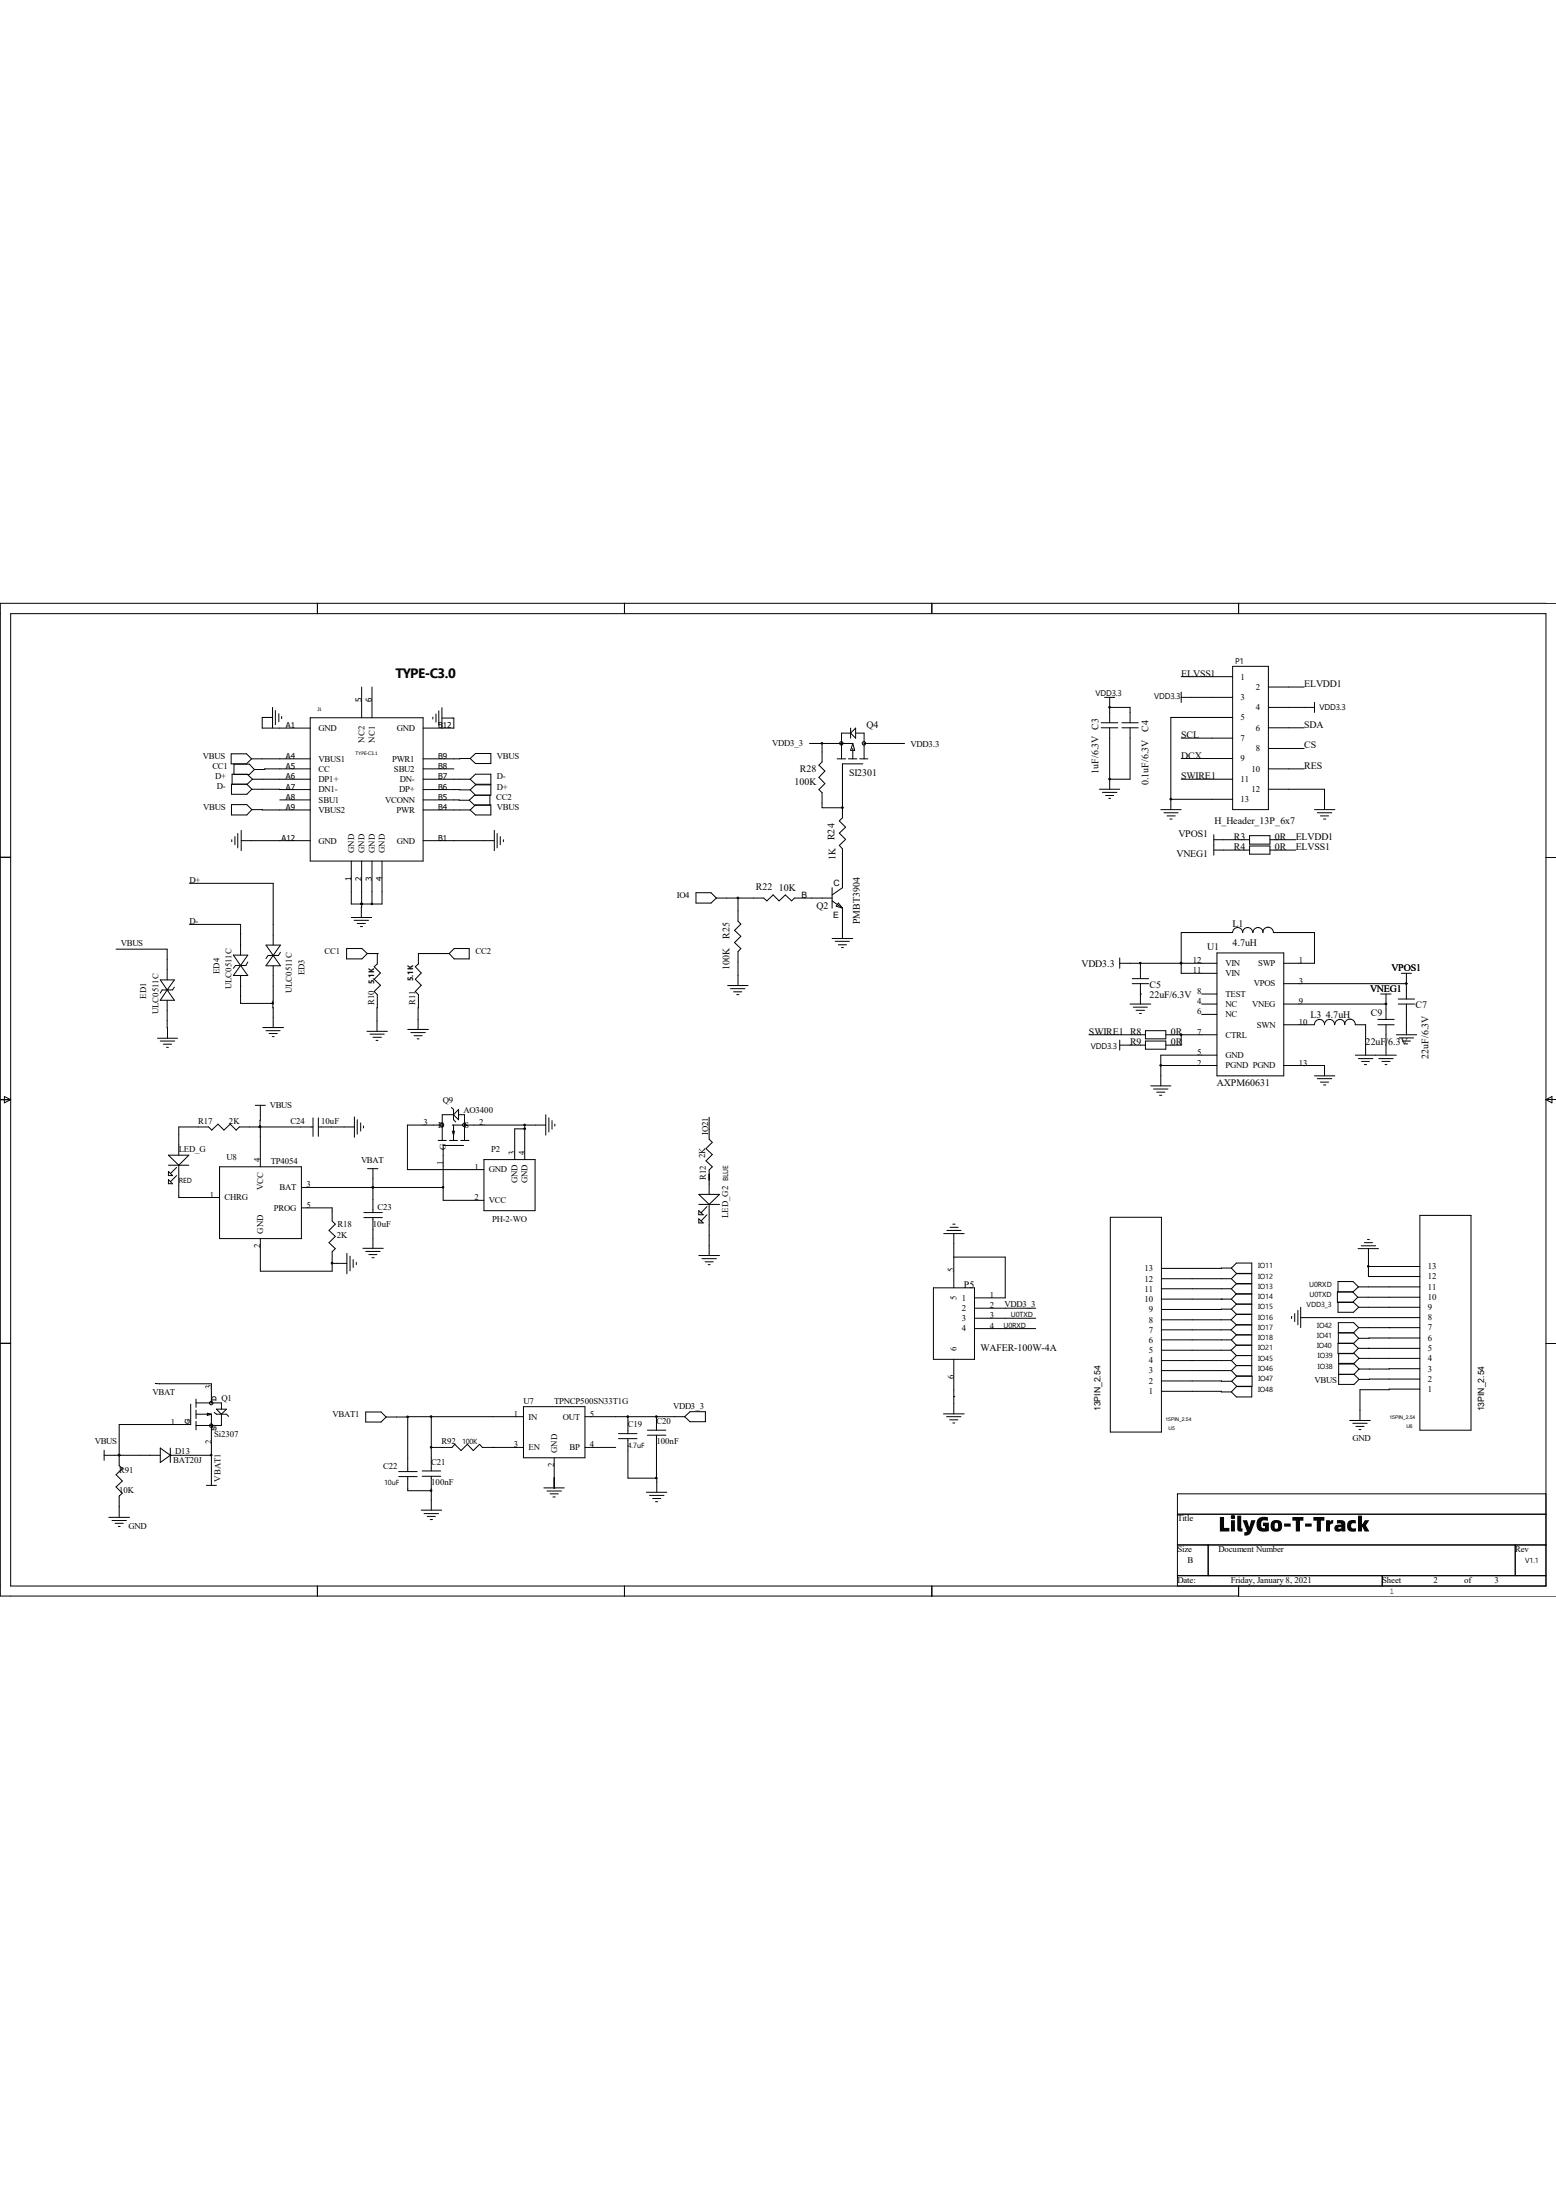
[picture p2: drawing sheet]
<svg xmlns="http://www.w3.org/2000/svg" width="210mm" height="297mm" viewBox="0 0 210 297" stroke-linecap="round" stroke-linejoin="round" font-family="sans-serif">
<g fill="none" stroke="#000" stroke-width=".13">
<path d="M1.4 82.8h207.3v131.3h-207.3zM36.8 96.9h-1.4v1.4h6.5M36.8 95.5v2.8M37.2 95.9v1.9M37.6 96.4v1.1M38 96.7v.3M41.9 96.9h15.2v19.3h-15.2zM42.8 81.4v1.4M48.8 92.8v4.1M50.2 92.8v4.1M58.4 96.8v.3M58.8 96.4v1.1"/>
<path d="M59.2 96v1.9M59.6 96.9h1.7v1.4h-4.2M59.6 95.5v2.8M84.3 81.4v1.4M114.8 99h-1.2v3.4M114.8 98.3v1.4M114.8 99l.7-.7v1.4zM115.5 99h1.1v3.4M125.8 81.4v1.4M148.6 98.3h2.3M148.6 97.6h2.3M149.1 94.1h1.4"/>
<path d="M149.8 95.5h.1M149.8 95.5h2.7v2.1M149.8 94.1v3.5M149.8 98.3v8.3M151.4 98.3h2.2M151.4 97.6h2.2M152.5 98.3v6.9h-2.7M159.4 91.4h7M159.4 94.1h7M159.4 99.7h7M159.4 93.4v1.4M166.4 90h4.8v19.3h-4.8z"/>
<path d="M166.4 96.9h-8.4v12.4M167.2 81.4v1.4M171.2 92.8h4.8M171.2 95.5h6.2M171.2 98.3h4.8M177.4 94.8v1.4M210 81.4h-210v134.1h210M0 115.7h1.4M25.6 119.3h11.3v8.3M31.2 101.8h2.1l.7 .6-.7 .7h-2.1zM31.2 108.6h2.1l.7 .7-.7 .7h-2.1zM31.3 113.4v.2"/>
<path d="M31.6 103.2h2.1l.6 .7-.6 .7h-2.1zM31.7 112.9v1.1M32.1 112.5v2M32.6 113.5h9.3M32.6 112.1v2.8M33.3 105.9l.7 .7M34 102.4h7.9M34 109.3h7.9M34 106.6h7.9M34.1 105.2h7.8M34.1 105.2l-.7 .7h-2.2v1.3h2.1l.7-.6M34.1 105.2l-.7-.7h-2.1v1.4"/>
<path d="M37.8 108h4.1M41.9 103.8h-6.2v.1h-1.4M47.4 116.2v5.8h4.2v-5.8M48.8 116.2v7.7M50.2 116.2v5.8M57.1 103.8h4.2M57.1 105.2h6.4M57.1 106.6h6.4M57.1 108h6.2M57.1 109.3h6.4M57.1 113.5h9.6M63.5 102.4h-6.4"/>
<path d="M63.5 105.2l.7-.7h2.1v1.4h-2.1zM63.5 102.4l.7-.7h2.1v1.4h-2.1zM63.5 106.6l.7-.6h2.1v1.4h-2.2l-.8 .6M63.5 109.3l.7-.6h2.1v1.3h-2.1zM63.5 106.6l.7 .8M66.1 107.4v1.3h-2l-.8-.7M66.7 112.1v2.8M67.1 112.5v2M67.5 112.9v1.1M67.9 113.4v.2M109.3 100.4h5.8M111 100.4h.1"/>
<path d="M111 100.4v2.5l-.5 .4 .8 .8-.8 .8 .8 .9-.8 .8 .5 .4v2.1h2.7M112.3 119.8v2.8M113 102.4h1.1M113.7 109.1h.1M114.5 102.4h1.2M115.1 101v1.4M115.1 100.4l.3 .9h-.6zM116 102.4h1.1M116.5 103.1h-2.8v7.3l-.4 .4 .8 .9-.8 .8 .8 .8-.8 .8 .4 .5v5.2l-1.4 1M116.6 100.4h5.5M148.4 106.6h2.7M148.8 107h1.9"/>
<path d="M149.2 107.4h1.1M149.6 107.8h.3M149.8 105.2h.1M156.7 109.3h2.7M157.1 109.7h1.9M157.5 110.2h1.1M157.9 110.6h.3M158 107.9h.1M158 107.9h8.4M159.4 102.4h7M159.4 105.2h7M163.8 113.4h4.9"/>
<path d="M163.8 114.8h4.9M163.8 112.7v2.7M168.7 112.8h2.7v1.2h-2.7zM168.7 114.2h2.7v1.1h-2.7zM171.2 101h4.8M171.2 103.8h4.8M171.2 106.6h7.6v2.7M171.4 113.4h3.5M171.4 114.8h3.5M177.4 109.3h2.8M177.8 109.7h1.9M178.2 110.2h1.1"/>
<path d="M178.6 110.6h.3M208.7 115.7h1.3M15.7 128.1h6.9v4.2M21.6 132.3h1.9l-.9 1.3zM22.6 133.6h.1M22.6 135v5.2M22.6 133.6l.9 1.4h-1.9zM23.5 133.3l-.2 .3h-1.4l-.3 .5M25.6 124.8h6.9v4.1M31.5 128.9h1.9l-.9 1.4zM32.5 130.3h.1M32.5 131.7v3.8h4.3"/>
<path d="M32.5 130.3l.9 1.4h-1.9zM33.4 129.9l-.2 .4h-1.4l-.3 .4M35.5 138.7h2.8M35.9 139.1h1.9M35.9 127.6l1.9 2.8h-1.9l1.9-2.8zM36.3 139.5h1.1M36.7 140h.3M36.9 129h.1M36.9 130.4v8.3M37.8 128.6l-.2 .4h-1.4l-.3 .4M46.8 128.1h2.1l.7 .6-.7 .8h-2.1zM47.4 123.9h2.8"/>
<path d="M47.8 124.2h1.9M48.2 124.7h1.1M48.6 125.1h.3M48.8 122h.1M49.5 139.2h2.8M49.6 128.7h1.3M50 139.6h1.9M50.9 128.7h.1M50.9 128.7v1.4l-.4 .4 .9 .9-.9 .8 .9 .8-.9 .9 .4 .4v4.9M55 139h2.8M55.5 139.4h1.9M55.9 139.8h1.1"/>
<path d="M60.6 128.7h-4.1v1.4l-.5 .4 .9 .9-.9 .8 .9 .8-.9 .9 .5 .4-.1 4.7M61.3 128.1h2v1.4h-2l-.7-.8zM93.9 120.5h2.1l.7 .7-.7 .7h-2.1zM96.7 121.2h6.4l.4 .4 .9-.8 .8 .8 .8-.8 .8 .8 .4-.4h5.1M98.2 133.1h2.8M98.6 133.5h1.9M99 133.9h1.1M99.4 134.3h.3M99.6 121.2v3.2l.4 .4-.9 .8 .9 .8-.9 .9 .9 .8-.4 .4v4.6M112.3 121.6l1.4 1M112.3 126.7h2.8M112.7 127.1h1.9"/>
<path d="M113.2 121.9l.5 .7-.8-.3zM113.2 127.6h1.1M113.6 127.9h.2M113.7 122.6v4.1M147 139.7h7.6M151.1 130h13.2M151.1 129.3v1.4M152.5 135.6h2.8M152.8 132.8h2.2M152.8 132.1h2.2M153 136h1.9M153.3 136.4h1.2"/>
<path d="M153.8 136.8h.3M153.9 134.2h.1M153.9 130v2.1M153.9 132.8v2.8M154.6 139.1h2.8v1.2h-2.8zM157.4 139.7h6.9M159.4 130h.1M159.4 139.7v1.4h-2M162.2 135.6h2.1M162.2 136.9h2.1M162.2 134.2h2.1M164.3 128.7h9v16.5h-9z"/>
<path d="M169.1 125.9a.68 .68 0 0 0-.7-.7 .68 .68 0 0 0-.7 .7 .68 .68 0 0 0-.7-.7 .68 .68 0 0 0-.6 .7h-7v5.5h4.9M169.1 125.9a.68 .68 0 0 1 .7-.7 .68 .68 0 0 1 .7 .7M171.2 125.2a.72 .72 0 0 1 .7 .7h5.5v4.1h-4.1M171.2 125.2a.63 .63 0 0 0-.8 .7M173.3 132.8h16.5M173.3 135.6h13.8M173.3 138.3h4.1M177.4 138.3a.68 .68 0 0 1 .7-.7 .68 .68 0 0 1 .7 .7M178.8 138.3a.68 .68 0 0 1 .7-.7 .68 .68 0 0 1 .6 .7M180.2 138.3a.68 .68 0 0 1 .7-.7 .68 .68 0 0 1 .6 .7M182.2 137.6a.72 .72 0 0 1 .7 .7h1.4v4.2M182.2 137.6a.63 .63 0 0 0-.7 .7"/>
<path d="M186 138.3h2.2M186 137.6h2.2M186.4 134.2h1.3M187.1 135.6h.1M187.1 134.2v3.4M187.1 138.3v4.2M188.5 139.7h2.7M188.7 135.6h2.2M188.7 134.9h2.2M189.1 131.4h1.4M189.8 132.8h.1M189.8 131.4v3.5"/>
<path d="M189.8 135.6v4.1M0 148.5h1.4M.6 148l.8 .5-.8 .4zM21.3 140.2h2.7M21.6 140.5h2M22.1 141h1.1M22.5 141.4h.2M22.7 156h2.8l-1.4 1.3zM22.7 158.2l.6 .5h-.6zM22.7 159.3l.6 .5h-.6zM22.7 157.3h2.8M23.8 157.6l-.8 .8"/>
<path d="M23.8 158.7l-.8 .8M24.1 157.3v4.4h5.5M29.6 157.5h11.1v9.7h-11.1zM34.5 149.2h1.3M35.1 152.1h.1M35.1 152v5.5M35.1 149.2v2.9M42.2 152.1h-9.9l-.4 .5-.8-.8-.9 .8-.8-.8-.8 .8-.4-.5h-4.1v3.9M42.2 150.9v2.5M43 152.1h4.8M43 150.9v2.5M47.8 150.8v2.7"/>
<path d="M48.2 151.2v1.9M48.7 151.6v1.1M49.1 152v.3M49.6 157.8h1.4M50.3 157.8v5.9M50.3 140h1.2M50.8 140.5h.2M56.3 140.3h.3M59.1 154h1.1M59.7 151.9h-4.7v6h10.3M60.7 154h1.1M60.9 149.5l.3 .3v1.4l.3 .3"/>
<path d="M61 151.9h1.6M61 152.7l.2 .5 .1-.5M61.2 151.9v2.1M61.2 150.5h-1.5v3.5M61.9 150.5h.8v3.5M61.9 149.8v1.4l-.7-.7zM62.2 154h1.1M62.6 154.6h-2.8v7.5h5.5M62.7 151.9h11M65.3 156.5h6.9v6.9h-6.9zM70.8 152.4h.1M70.8 152.4h-1.3v4.1"/>
<path d="M70.8 151.9v4.6M73.7 150.5v2.7M74.1 150.9v1.9M74.5 151.3v1.1M74.9 151.8v.2M95.7 150.8v3l.4 .4-.8 .9 .8 .8-.8 .8 .8 .8-.4 .4v3.3M151.1 141.1h3.5M151.1 140.4v1.4M154.6 140.5h2.8v1.1h-2.8zM155.3 146.6h2.7M155.7 147h1.9M156.1 147.4h1.1"/>
<path d="M156.5 147.9h.3M156.7 143.8h7.6M164.3 142.5h-7.6v4.1M173.3 143.8h5.5v1.4M177.4 145.2h2.8M177.8 145.6h1.9M178.2 146.1h1.1M178.6 146.5h.3M182.9 142.5h5.6M183.3 142.9h2M183.8 143.3h1M184.1 143.7h.3"/>
<path d="M186.1 142.9h1.9M186.5 143.3h1.1M186.9 143.7h.3M188.8 140.1h2M189.3 140.5h1.1M189.7 140.9h.3M208.7 148.5h1.3M208.7 148.5l.8-.5v.9zM40.7 163.1h4.1v1.7l.5 .5-.9 .8 .9 .8-.9 .9 .9 .8-.5 .4v2.6h-9.7v-4.4M40.7 160.3h19.1M44.8 170.6h2M46.8 169.2v2.8"/>
<path d="M47.2 169.6v2M47.7 170.1v1M48.1 170.4v.3M49 168.5h2.7M49.1 163.7h2.5M49.1 164.4h2.5M49.4 169h1.9M49.8 169.4h1.1M50.2 169.8h.3M50.3 160.3h.1M50.3 164.4v4.1M94.3 161.2h2.8l-1.4 1.4z"/>
<path d="M94.3 163.4l.6 .6h-.6zM94.3 164.5l.6 .6h-.6zM94.3 162.6h2.8M94.3 169.5h2.8M94.7 169.9h2M95.2 170.3h1.1M95.4 162.9l-.8 .8M95.4 164l-.8 .8M95.6 170.7h.2M95.7 162.6v6.9M126 173.9h5.5v9.6h-5.5zM127.4 166.5h2.7"/>
<path d="M127.8 166.1h1.9M128.2 165.7h1.1M128.6 165.3h.3M128.7 169.7h7v5.5h-4.2M128.7 166.5v7.4M131.5 176.6h8.3M131.5 178h8.3M131.5 179.4h8.3M149.9 164.3h6.9v29h-6.9zM156.8 179.5h9.4M156.8 178.2h9.4M156.8 175.4h9.4"/>
<path d="M156.8 174h9.4M156.8 172.6h9.4M164.8 175.4h.1M166.2 178.2l.7-.7h2.1v8.3h-2.1l-.7-.8M166.2 178.2l.7 .7M166.2 179.5l.7 .7M166.2 176.7l-9.4 .1M166.2 171.2h-9.4M166.2 172.6l.7-.6h2.1v5.4h-2.1l-.7-.7M166.2 172.6l.7 .7M166.2 174l.7 .7h2.1M166.2 175.4l.7 .7"/>
<path d="M166.9 170.5h2.1v1.4h-2.1l-.7-.7zM166.9 173.3h2.1M166.9 173.3l-.7 .7M166.9 176.1h2.1M166.9 176.1l-.7 .6M166.9 178.9h2.1M166.9 178.9l-.7 .6M169 174.7h-2.1l-.7 .7M174.3 177.7v.3M174.8 177.3v1.1M175.2 176.9v2M175.6 177.9h16"/>
<path d="M175.6 176.5v2.7M180.6 175.8v1.4h2.1l.7-.7M180.6 178.6h2.1l.7 .6-.7 .7h-2.1zM182.6 174.4l.7 .7M183.3 175.1h8.3M183.3 175.1l-.7 .7M183.3 168.6h2.8M183.3 173.7h8.3M183.3 173.7l-.7 .7h-2.1v1.4h2.2l.7 .7M183.3 173.7l-.7-.7h-2v1.4M183.4 179.2h8.2M183.4 176.5h8.2"/>
<path d="M183.7 168.2h2M184.1 167.8h1.2M184.6 167.3h.2M184.7 168.6v3.7h6.9M184.7 171h6.9M187.5 179.2h.1M191.6 164.1h6.9v29h-6.9zM0 181.4h1.4M14.1 196.5h7.5M14.1 195.8v1.3M16.1 196.5h.1M21 186.8h7.5v2.6"/>
<path d="M21.6 195.5l1.4 1-1.4 .9zM23 196.5h.1M23 195.5v1.9M23 196.5h5.5M25.7 189.6v2.7h-9.6v5.6l.4 .3-.8 .9 .8 .8-.8 .8 .8 .9-.4 .4v2.9M26.5 190.9h2M26.5 188.9v1.1M26.5 190.4v1.1M26.5 191.9v1.1M26.5 189.4h3.4v.8M28 190.8l.5 .1-.5 .2zM28.5 190.9v9.6"/>
<path d="M28.9 190.7l.3 .2h1.4l.3 .3M29.2 190.2h1.4l-.7 .7zM29.9 190.9v1.5h-3.4M49.4 190.6h2l.7 .7-.7 .7h-2zM52.1 191.3h2.9M53.8 198.7h2.5M53.8 199.3h2.5M55 199.3v2h3.2M57 198.6h2.5M57 199.3h2.5M58.2 191.3v7.3M58.2 199.3v4.6"/>
<path d="M58.2 195.4h2.8l.4-.4 .8 .8 .9-.8 .8 .8 .8-.8 .4 .4h5.6M66.5 195.4h.1M70.7 189.9h8.3v6.9h-8.3zM70.7 191.3h-15.7v7.4M74.8 196.8v4.2M79 195.4h4.1M79 191.3h13.4M83.5 193.5h2.5M83.5 194.2h2.5M84.8 191.3v2.2M84.8 194.2v5.4h3.8v1.9M87.4 193.1h2.5"/>
<path d="M87.4 193.8h2.5M88.6 191.3h.1M88.6 191.3v1.8M88.6 193.8v5.8M92.4 191.3l.7-.7h2.1v1.3h-2.1zM127.3 190.9h2.8M127.8 191.3h1.9M128.2 191.7h1.1M128.6 192.1h.3M128.7 188.6h.1M128.7 183.5v7.4M156.8 187.8h8v.1h1.4"/>
<path d="M156.8 186.4l9.4 .1M156.8 185h9.4M156.8 183.7h9.4M156.8 182.3h9.4M156.8 180.9h9.4M166.2 182.3l.7 .7M166.2 180.9l.7 .7M166.2 183.7l.7 .7M166.9 187.2h2.1v1.4h-2.1l-.7-.7zM166.9 180.2h2.1M166.9 181.6h2.1M166.9 180.2l-.7 .7"/>
<path d="M166.9 183h2.1M166.9 181.6l-.7 .7M166.9 184.4h2.1M166.9 183l-.7 .7M166.9 184.4l-.7 .6M166.9 185.8h2.1v1.4h-2.1l-.7-.7zM180.7 182.7h2.1l.6 .7-.6 .7h-2.1zM180.7 185.5h2.1M182.2 191.8h2.8M182.6 192.2h1.9M182.6 181.4l.7 .6M182.8 185.5l.6 .7"/>
<path d="M183 192.6h1.1M183.3 182h8.3M183.4 180.7l-.7 .7h-2.1v1.4h2l.7-.8M183.4 180.7l-.7-.7h-2.1v1.4M183.4 183.4h8.2M183.4 184.8l-.6-.7h-2.1v2.8h2.1l.6-.7M183.4 184.8l-.6 .7M183.4 193h.3M184.7 182h.1M191.6 187.5l-8 .1v4.2M191.6 186.2h-8.2M191.6 184.8h-8.2"/>
<path d="M191.6 180.6l-8.2 .1M208.7 181.4h1.3M14.7 204.9h2.8M15.1 205.3h2M15.5 205.7h1.1M16 206.1h.2M27.9 200.5h1.3M42.8 214.1v1.4M56.9 203.9h2.7M57.2 204.3h2M57.7 204.7h1.1M58.1 205.1h.3"/>
<path d="M73.4 200.9h2.8M73.8 201.3h2M74.3 201.7h1.1M74.6 202.1h.3M84.3 214.1v1.4M87.2 201.5h2.8M87.7 201.9h1.9M88.1 202.3h1.1M88.5 202.7h.3M125.8 214.1v1.4M158.9 204.4h49.8M158.9 208.6h49.8"/>
<path d="M158.9 212.7h49.8M163.1 208.6v4.1M167.2 214.1v1.4M186.6 212.7v1.4M204.5 208.6v4.1M208.7 201.7h-49.8v12.4"/>
<circle cx="113.6" cy="100.4" r=".23"/>
<circle cx="116.6" cy="100.4" r=".23"/>
<circle cx="59.6" cy="151.9" r=".23"/>
<circle cx="62.7" cy="151.9" r=".23"/>
<circle cx="28.5" cy="192.5" r=".23"/>
<circle cx="28.5" cy="189.4" r=".23"/>
</g>
<path d="M164.7 204.8h.5v1.5h.7v.5h-1.2zM166.2 204.6a.31 .31 0 0 1 .4 0 .31 .31 0 0 1 0 .5 .31 .31 0 0 1-.5-.1zM166.1 205.2h.6v1.6h-.6zM167 204.6h.5v1.7l.2 .1v.4a.47 .47 0 0 1-.7-.5zM167.7 205.2h.6l.3 1 .3-1h.6l-.5 1.3a.88 .88 0 0 1-1 .8v-.4l.3-.2zM169.9 205l.5-.2h.7v.5a.57 .57 0 0 0-.9 .3 .45 .45 0 0 0 0 .5 .45 .45 0 0 0 .5 .2v-.3h-.2v-.4h.8v1.1h-.2a1.06 1.06 0 0 1-1.2-.1 1.06 1.06 0 0 1-.3-1.2zM171.5 206a.81 .81 0 0 1 1.6 0 .81 .81 0 0 1-1.6 0zM172.1 205.6l-.1 .3a.31 .31 0 0 0 0 .4 .31 .31 0 0 0 .4 .1 .42 .42 0 0 0 .1-.5 .42 .42 0 0 0-.3-.3zM173.3 205.7h.9v.4h-.9zM174.4 204.8h1.5v.5h-.4v1.5h-.6v-1.5h-.5zM176.1 205.7h.9v.4h-.9zM177.3 204.8h1.5v.5h-.5v1.5h-.6v-1.5h-.4zM179 205.2h.5v.3l.2-.2 .2-.1v.5h-.3l-.1 .2v.9h-.5zM180.5 205.2h.1a.66 .66 0 0 1 1 .5v1.1h-.5v-.2l-.1 .1a.5 .5 0 0 1-.8-.2 .5 .5 0 0 1 .5-.7h.3l-.1-.1h-.4zM180.6 206.2a.22 .22 0 0 0 .3 .2 .22 .22 0 0 0 .1-.2zM182 205.4l.4-.2 .6 .1v.4a.4 .4 0 0 0-.5 0 .4 .4 0 0 0 0 .6 .4 .4 0 0 0 .5 0v.4h-.1a.84 .84 0 0 1-1-.2 .84 .84 0 0 1 0-1zM183.3 204.6h.5v1.2h.1l.3-.6h.6l-.4 .7 .4 .9h-.6l-.3-.6-.1 .6h-.5z" fill="#000"/>
<g fill="#000" stroke="#000" stroke-width=".13">
<circle cx="149.8" cy="95.5" r=".11"/>
<circle cx="110.9" cy="100.4" r=".11"/>
<circle cx="113.7" cy="109" r=".11"/>
<circle cx="149.8" cy="105.2" r=".11"/>
<circle cx="158" cy="107.9" r=".11"/>
<circle cx="36.8" cy="135.4" r=".11"/>
<circle cx="48.8" cy="122" r=".11"/>
<circle cx="50.2" cy="122" r=".11"/>
<circle cx="99.6" cy="121.2" r=".11"/>
<circle cx="153.9" cy="130" r=".11"/>
<circle cx="159.4" cy="130" r=".11"/>
<circle cx="159.4" cy="139.7" r=".11"/>
<circle cx="187" cy="135.5" r=".11"/>
<circle cx="189.8" cy="132.8" r=".11"/>
<circle cx="35.1" cy="152.1" r=".11"/>
<circle cx="70.8" cy="151.9" r=".11"/>
<circle cx="70.8" cy="152.4" r=".11"/>
<circle cx="156.7" cy="143.8" r=".11"/>
<circle cx="44.8" cy="170.5" r=".11"/>
<circle cx="50.3" cy="160.3" r=".11"/>
<circle cx="59.8" cy="160.3" r=".11"/>
<circle cx="184.7" cy="171" r=".11"/>
<circle cx="16.1" cy="196.4" r=".11"/>
<circle cx="28.5" cy="196.4" r=".11"/>
<circle cx="55" cy="191.3" r=".11"/>
<circle cx="58.2" cy="195.4" r=".11"/>
<circle cx="58.2" cy="191.2" r=".11"/>
<circle cx="84.7" cy="191.2" r=".11"/>
<circle cx="88.6" cy="199.5" r=".11"/>
<circle cx="88.6" cy="191.2" r=".11"/>
<circle cx="58.2" cy="201.2" r=".11"/>
</g>
<text font-size="1.8" x="53.4" y="91.5">TYPE-C3.0</text>
<g font-size="1.3">
<text x="159.4" y="91.4">ELVSS1</text>
<text x="176" y="92.8">ELVDD1</text>
<text x="117" y="98.3">Q4</text>
<text x="155" y="98.8" transform="rotate(-90 155 98.8)">C4</text>
<text x="159.4" y="99.7">SCL</text>
<text x="176" y="101">CS</text>
<text x="176" y="98.3">SDA</text>
<text x="107.2" y="106">100K</text>
<text x="107.9" y="104.2">R28</text>
<text x="114.6" y="104.8">SI2301</text>
<text x="148.3" y="104.5" transform="rotate(-90 148.3 104.5)">1uF/6.3V C3</text>
<text x="155" y="106" transform="rotate(-90 155 106)">0.1uF/6.3V</text>
<text x="159.4" y="102.4">DCX</text>
<text x="159.4" y="105.2">SWIRE1</text>
<text x="176" y="103.8">RES</text>
<text x="112.6" y="113.4" transform="rotate(-90 112.6 113.4)">R24</text>
<text x="159" y="113">VPOS1</text>
<text x="163.9" y="111.2">H_Header_13P_6x7</text>
<text x="166.5" y="113.4">R3</text>
<text x="172.1" y="113.4">0R</text>
<text x="174.9" y="113.4">ELVDD1</text>
<text x="112.8" y="116.2" transform="rotate(-90 112.8 116.2)">1K</text>
<text x="158.8" y="115.7">VNEG1</text>
<text x="166.5" y="114.8">R4</text>
<text x="172.1" y="114.8">0R</text>
<text x="174.9" y="114.8">ELVSS1</text>
<text x="102" y="120.2">R22</text>
<text x="105.1" y="120.3">10K</text>
<text x="110.2" y="122.8">Q2</text>
<text x="116" y="124.8" transform="rotate(-90 116 124.8)">PMBT3904</text>
<text x="166.4" y="125.2">L1</text>
<text x="98.5" y="130.9" transform="rotate(-90 98.5 130.9)">100K</text>
<text x="98.5" y="126.7" transform="rotate(-90 98.5 126.7)">R25</text>
<text x="146" y="130.6">VDD3.3</text>
<text x="162.9" y="128.3">U1</text>
<text x="166.4" y="127.7">4.7uH</text>
<text x="187.8" y="131.1">VPOS1</text>
<text x="155.2" y="133.4">C5</text>
<text x="155.2" y="134.7">22uF/6.3V</text>
<text x="176.9" y="137.4">L3 4.7uH</text>
<text x="184.9" y="133.9">VNEG1</text>
<text x="185" y="137.1">C9</text>
<text x="191.1" y="136.1">C7</text>
<text x="147" y="139.7">SWIRE1 R8</text>
<text x="152.5" y="141.1">R9</text>
<text x="158" y="139.7">0R</text>
<text x="158" y="141.1">0R</text>
<text x="184.3" y="141.1">22uF/6.3V</text>
<text x="192.8" y="143" transform="rotate(-90 192.8 143)">22uF/6.3V</text>
<text x="164.3" y="146.6">AXPM60631</text>
<text x="130.1" y="173.9">P5</text>
<text x="132.3" y="182.3">WAFER-100W-4A</text>
</g>
<g font-size="1.2">
<text x="167.4" y="91.7">1</text>
<text x="167.4" y="94.5">3</text>
<text x="169.5" y="93.1">2</text>
<text x="169.5" y="95.9">4</text>
<text x="43" y="98.7">GND</text>
<text x="49.2" y="100.2" transform="rotate(-90 49.2 100.2)">NC2</text>
<text x="50.6" y="100.2" transform="rotate(-90 50.6 100.2)">NC1</text>
<text x="53.6" y="98.7">GND</text>
<text x="104.2" y="100.8">VDD3_3</text>
<text x="122.9" y="100.8">VDD3.3</text>
<text x="167.4" y="97.2">5</text>
<text x="167.4" y="100">7</text>
<text x="169.5" y="98.6">6</text>
<text x="169.5" y="101.4">8</text>
<text x="27.4" y="102.4">VBUS</text>
<text x="28.7" y="103.9">CC1</text>
<text x="29" y="105.2">D+</text>
<text x="29.3" y="106.6">D-</text>
<text x="43" y="102.8">VBUS1</text>
<text x="43" y="104.2">CC</text>
<text x="43" y="105.6">DP1+</text>
<text x="43" y="107">DN1-</text>
<text x="52.9" y="102.8">PWR1</text>
<text x="53.2" y="104.2">SBU2</text>
<text x="53.9" y="107">DP+</text>
<text x="54" y="105.6">DN-</text>
<text x="67.1" y="105.2">D-</text>
<text x="67.1" y="106.6">D+</text>
<text x="67.1" y="102.4">VBUS</text>
<text x="167.4" y="102.8">9</text>
<text x="167.4" y="105.6">11</text>
<text x="168.9" y="104.2">10</text>
<text x="168.9" y="106.9">12</text>
<text x="27.4" y="109.3">VBUS</text>
<text x="43" y="108.4">SBU1</text>
<text x="43" y="109.7">VBUS2</text>
<text x="43" y="113.9">GND</text>
<text x="52" y="108.4">VCONN</text>
<text x="53.5" y="109.7">PWR</text>
<text x="53.6" y="113.9">GND</text>
<text x="67" y="108">CC2</text>
<text x="67.1" y="109.3">VBUS</text>
<text x="167.4" y="108.3">13</text>
<text x="25.6" y="119.3">D+</text>
<text x="47.8" y="115.1" transform="rotate(-90 47.8 115.1)">GND</text>
<text x="49.2" y="115.1" transform="rotate(-90 49.2 115.1)">GND</text>
<text x="50.6" y="115.1" transform="rotate(-90 50.6 115.1)">GND</text>
<text x="51.9" y="115.1" transform="rotate(-90 51.9 115.1)">GND</text>
<text x="112.5" y="119.7">C</text>
<text x="25.6" y="124.8">D-</text>
<text x="91.4" y="121.2">IO4</text>
<text x="108.2" y="121.2">B</text>
<text x="112.4" y="124">E</text>
<text x="16.3" y="127.8">VBUS</text>
<text x="29.6" y="131.5" transform="rotate(-90 29.6 131.5)">ED4</text>
<text x="41.1" y="131.7" transform="rotate(-90 41.1 131.7)">ED3</text>
<text x="43.8" y="128.7">CC1</text>
<text x="64.2" y="128.7">CC2</text>
<text x="161" y="131.4">11</text>
<text x="161" y="130">12</text>
<text x="165.4" y="131.8">VIN</text>
<text x="165.4" y="130.4">VIN</text>
<text x="169.8" y="130.4">SWP</text>
<text x="175.3" y="130">1</text>
<text x="19.7" y="134.8" transform="rotate(-90 19.7 134.8)">ED1</text>
<text x="21.4" y="136.9" transform="rotate(-90 21.4 136.9)">ULC0511C</text>
<text x="31.2" y="133.6" transform="rotate(-90 31.2 133.6)">ULC0511C</text>
<text x="39.4" y="134.1" transform="rotate(-90 39.4 134.1)">ULC0511C</text>
<text x="50.5" y="135.7" transform="rotate(-90 50.5 135.7)">R10</text>
<text x="56" y="135.7" transform="rotate(-90 56 135.7)">R11</text>
<text x="161.6" y="135.6">4</text>
<text x="161.6" y="136.9">6</text>
<text x="161.6" y="134.2">8</text>
<text x="165.4" y="135.9">NC</text>
<text x="165.4" y="137.3">NC</text>
<text x="165.4" y="134.6">TEST</text>
<text x="169" y="135.9">VNEG</text>
<text x="169.2" y="133.2">VPOS</text>
<text x="175.3" y="132.8">3</text>
<text x="175.3" y="135.6">9</text>
<text x="161.6" y="143.8">2</text>
<text x="161.6" y="142.5">5</text>
<text x="161.6" y="139.7">7</text>
<text x="165.4" y="142.8">GND</text>
<text x="165.4" y="140.1">CTRL</text>
<text x="169.6" y="138.7">SWN</text>
<text x="175.3" y="138.3">10</text>
<text x="175.3" y="143.8">13</text>
<text x="36.4" y="149.5">VBUS</text>
<text x="59.8" y="148.9">Q9</text>
<text x="165.4" y="144.2">PGND PGND</text>
<text x="24.1" y="155.5">LED_G</text>
<text x="26.8" y="151.8">R17</text>
<text x="30.9" y="151.8">2K</text>
<text x="39.2" y="151.8">C24</text>
<text x="43.3" y="151.8">10uF</text>
<text x="57.1" y="151.9">3</text>
<text x="59.1" y="152.3">D</text>
<text x="60.2" y="155.3" transform="rotate(-90 60.2 155.3)">G</text>
<text x="62.6" y="150.3">AO3400</text>
<text x="62.7" y="152.3">S</text>
<text x="64.7" y="151.9">2</text>
<text x="66.3" y="155.6">P2</text>
<text x="69.5" y="155.9" transform="rotate(-90 69.5 155.9)">3</text>
<text x="70.8" y="155.9" transform="rotate(-90 70.8 155.9)">4</text>
<text x="95.6" y="153.2" transform="rotate(-90 95.6 153.2)">IO21</text>
<text x="28.3" y="161.7">1</text>
<text x="30.6" y="156.6">U8</text>
<text x="35.1" y="156.8" transform="rotate(-90 35.1 156.8)">4</text>
<text x="35.5" y="160.7" transform="rotate(-90 35.5 160.7)">VCC</text>
<text x="36.5" y="157.1">TP4054</text>
<text x="37.7" y="160.7">BAT</text>
<text x="41.4" y="160.3">3</text>
<text x="48.7" y="157">VBAT</text>
<text x="59.8" y="157.3" transform="rotate(-90 59.8 157.3)">1</text>
<text x="64.1" y="157.9">1</text>
<text x="66" y="158.3">GND</text>
<text x="69.8" y="159.8" transform="rotate(-90 69.8 159.8)">GND</text>
<text x="71.2" y="159.8" transform="rotate(-90 71.2 159.8)">GND</text>
<text x="95.2" y="156.3" transform="rotate(-90 95.2 156.3)">2K</text>
<text x="95.3" y="159.3" transform="rotate(-90 95.3 159.3)">R12</text>
<text x="30.3" y="162.1">CHRG</text>
<text x="35.5" y="166.5" transform="rotate(-90 35.5 166.5)">GND</text>
<text x="37" y="163.4">PROG</text>
<text x="41.4" y="163.1">5</text>
<text x="45.5" y="167.2">2K</text>
<text x="45.6" y="165.6">R18</text>
<text x="50.3" y="165.7">10uF</text>
<text x="51" y="163.3">C23</text>
<text x="64.1" y="162.1">2</text>
<text x="66" y="162.4">VCC</text>
<text x="66.4" y="165">PH-2-WO</text>
<text x="98.3" y="164.4" transform="rotate(-90 98.3 164.4)">LED_G2</text>
<text x="35.1" y="168.5" transform="rotate(-90 35.1 168.5)">2</text>
<text x="128.7" y="171.7" transform="rotate(-90 128.7 171.7)">5</text>
<text x="154.5" y="173">12</text>
<text x="154.5" y="171.6">13</text>
<text x="192.7" y="172.7">12</text>
<text x="192.7" y="171.4">13</text>
<text x="129.1" y="175.5" transform="rotate(-90 129.1 175.5)">5</text>
<text x="129.8" y="175.6">1</text>
<text x="129.8" y="177">2</text>
<text x="129.8" y="178.4">3</text>
<text x="129.8" y="179.7">4</text>
<text x="133.6" y="175.2">1</text>
<text x="133.6" y="176.6">2</text>
<text x="133.6" y="178">3</text>
<text x="133.6" y="179.4">4</text>
<text x="135.6" y="176.4">VDD3_3</text>
<text x="154.5" y="175.8">10</text>
<text x="154.5" y="174.4">11</text>
<text x="155.1" y="179.9">7</text>
<text x="155.1" y="178.6">8</text>
<text x="155.1" y="177.2">9</text>
<text x="192.7" y="179.6">7</text>
<text x="192.7" y="178.3">8</text>
<text x="192.7" y="176.9">9</text>
<text x="192.7" y="175.5">10</text>
<text x="192.7" y="174.1">11</text>
<text x="129.1" y="182.4" transform="rotate(-90 129.1 182.4)">6</text>
<text x="155.1" y="185.4">3</text>
<text x="155.1" y="184.1">4</text>
<text x="155.1" y="182.7">5</text>
<text x="155.1" y="181.3">6</text>
<text x="192.7" y="185.2">3</text>
<text x="192.7" y="183.8">4</text>
<text x="192.7" y="182.4">5</text>
<text x="192.7" y="181">6</text>
<text x="20.6" y="188.3">VBAT</text>
<text x="28.5" y="187.5" transform="rotate(-90 28.5 187.5)">3</text>
<text x="29.2" y="189.2" transform="rotate(-90 29.2 189.2)">D</text>
<text x="29.9" y="189.1">Q1</text>
<text x="44.9" y="191.3">VBAT1</text>
<text x="69.3" y="191.3">1</text>
<text x="70.7" y="189.5">U7</text>
<text x="71.3" y="191.6">IN</text>
<text x="74.8" y="189.5">TPNCP500SN33T1G</text>
<text x="76" y="191.6">OUT</text>
<text x="79.6" y="191.3">5</text>
<text x="90.8" y="190.2">VDD3_3</text>
<text x="128.7" y="186.2" transform="rotate(-90 128.7 186.2)">6</text>
<text x="148.5" y="190.5" transform="rotate(-90 148.5 190.5)">13PIN_2.54</text>
<text x="155.1" y="188.2">1</text>
<text x="155.1" y="186.8">2</text>
<text x="177.4" y="186.7">VBUS</text>
<text x="192.7" y="187.9">1</text>
<text x="192.7" y="186.6">2</text>
<text x="200.3" y="190.5" transform="rotate(-90 200.3 190.5)">13PIN_2.54</text>
<text x="12.8" y="195">VBUS</text>
<text x="23.1" y="192.3">1</text>
<text x="23.4" y="197.5">BAT20J</text>
<text x="23.7" y="196.3">D13</text>
<text x="25.6" y="192.2" transform="rotate(-90 25.6 192.2)">G</text>
<text x="28.5" y="195" transform="rotate(-90 28.5 195)">2</text>
<text x="28.9" y="194.1">Si2307</text>
<text x="29.2" y="193.2" transform="rotate(-90 29.2 193.2)">S</text>
<text x="58.2" y="197.8">C21</text>
<text x="59.6" y="195">R92</text>
<text x="69.3" y="195.4">3</text>
<text x="71.3" y="195.8">EN</text>
<text x="75.2" y="196.1" transform="rotate(-90 75.2 196.1)">GND</text>
<text x="76.9" y="195.8">BP</text>
<text x="79.6" y="195.4">4</text>
<text x="84.8" y="192.7">C19</text>
<text x="88.6" y="192.2">C20</text>
<text x="88.6" y="195">100nF</text>
<text x="182.5" y="194.5">GND</text>
<text x="16.1" y="198.8">R91</text>
<text x="16.1" y="201.6">10K</text>
<text x="29.8" y="200" transform="rotate(-90 29.8 200)">VBAT1</text>
<text x="51.7" y="198.3">C22</text>
<text x="58.2" y="200.5">100nF</text>
<text x="74.8" y="198.1" transform="rotate(-90 74.8 198.1)">2</text>
<text x="17.4" y="206.4">GND</text>
<text x="158.9" y="205.4">Title</text>
<text x="158.9" y="209.6">Size</text>
<text x="164.5" y="209.6">Document Number</text>
<text x="204.5" y="209.6">Rev</text>
<text x="158.9" y="213.7">Date:</text>
<text x="160.3" y="210.9">B</text>
<text x="166.1" y="213.7">Friday, January 8, 2021</text>
<text x="186.6" y="213.7">Sheet</text>
<text x="187.5" y="215.1">1</text>
<text x="193.5" y="213.7">2</text>
<text x="197.6" y="213.7">of</text>
<text x="201.7" y="213.7">3</text>
</g>
<g font-size="1.1">
<text x="166.7" y="89.6">P1</text>
<text x="48.8" y="94.8" transform="rotate(-90 48.8 94.8)">5</text>
<text x="50.2" y="94.8" transform="rotate(-90 50.2 94.8)">6</text>
<text x="147.9" y="94">VDD3.3</text>
<text x="155.8" y="94.4">VDD3.3</text>
<text x="178.1" y="95.9">VDD3.3</text>
<text x="38.6" y="98.3">A1</text>
<text x="59.1" y="98.3">B12</text>
<text x="38.6" y="102.4">A4</text>
<text x="38.6" y="103.8">A5</text>
<text x="38.6" y="105.2">A6</text>
<text x="38.6" y="106.6">A7</text>
<text x="38.6" y="108">A8</text>
<text x="59.1" y="108">B5</text>
<text x="59.1" y="106.6">B6</text>
<text x="59.1" y="105.2">B7</text>
<text x="59.1" y="103.8">B8</text>
<text x="59.1" y="102.4">B9</text>
<text x="38" y="113.5">A12</text>
<text x="38.6" y="109.3">A9</text>
<text x="59.1" y="113.5">B1</text>
<text x="59.1" y="109.3">B4</text>
<text x="47.4" y="118.9" transform="rotate(-90 47.4 118.9)">1</text>
<text x="48.8" y="118.9" transform="rotate(-90 48.8 118.9)">2</text>
<text x="50.2" y="118.9" transform="rotate(-90 50.2 118.9)">3</text>
<text x="51.6" y="118.9" transform="rotate(-90 51.6 118.9)">4</text>
<text x="50.5" y="132.9" transform="rotate(-90 50.5 132.9)">5.1K</text>
<text x="55.8" y="132.5" transform="rotate(-90 55.8 132.5)">5.1K</text>
<text x="147.2" y="141.6">VDD3.3</text>
</g>
<g font-size="1">
<text x="24.1" y="159.7">RED</text>
<text x="98.3" y="159.5" transform="rotate(-90 98.3 159.5)">BLUE</text>
<text x="169.8" y="171.2">IO11</text>
<text x="169.8" y="172.6">IO12</text>
<text x="169.8" y="174">IO13</text>
<text x="176.7" y="173.7">U0RXD</text>
<text x="135.4" y="179.3">U0RXD</text>
<text x="136.4" y="177.8">U0TXD</text>
<text x="169.8" y="175.4">IO14</text>
<text x="169.8" y="176.7">IO15</text>
<text x="169.8" y="178.2">IO16</text>
<text x="169.8" y="179.5">IO17</text>
<text x="176.4" y="176.5">VDD3_3</text>
<text x="176.7" y="175.1">U0TXD</text>
<text x="177.8" y="179.2">IO42</text>
<text x="169.8" y="180.9">IO18</text>
<text x="169.8" y="182.3">IO21</text>
<text x="169.8" y="183.7">IO45</text>
<text x="169.8" y="185">IO46</text>
<text x="177.8" y="182">IO40</text>
<text x="177.8" y="180.7">IO41</text>
<text x="177.9" y="183.4">IO39</text>
<text x="177.9" y="184.8">IO38</text>
<text x="169.8" y="187.9">IO48</text>
<text x="169.8" y="186.5">IO47</text>
<text x="62.4" y="195">100K</text>
<text x="84.8" y="195.5">4.7uF</text>
<text x="51.9" y="200.5">10uF</text>
<text x="205.9" y="210.9">V1.1</text>
</g>
<g font-size=".7">
<text x="157.3" y="191.8">15PIN_2.54</text>
<text x="187.5" y="191.6">15PIN_2.54</text>
<text x="157.7" y="193.1">U5</text>
<text x="189.8" y="192.8">U6</text>
</g>
<g font-size=".6">
<text x="42.8" y="95.9">J1</text>
<text x="48" y="101.9">TYPE-C3.1</text>
</g>
</svg>
